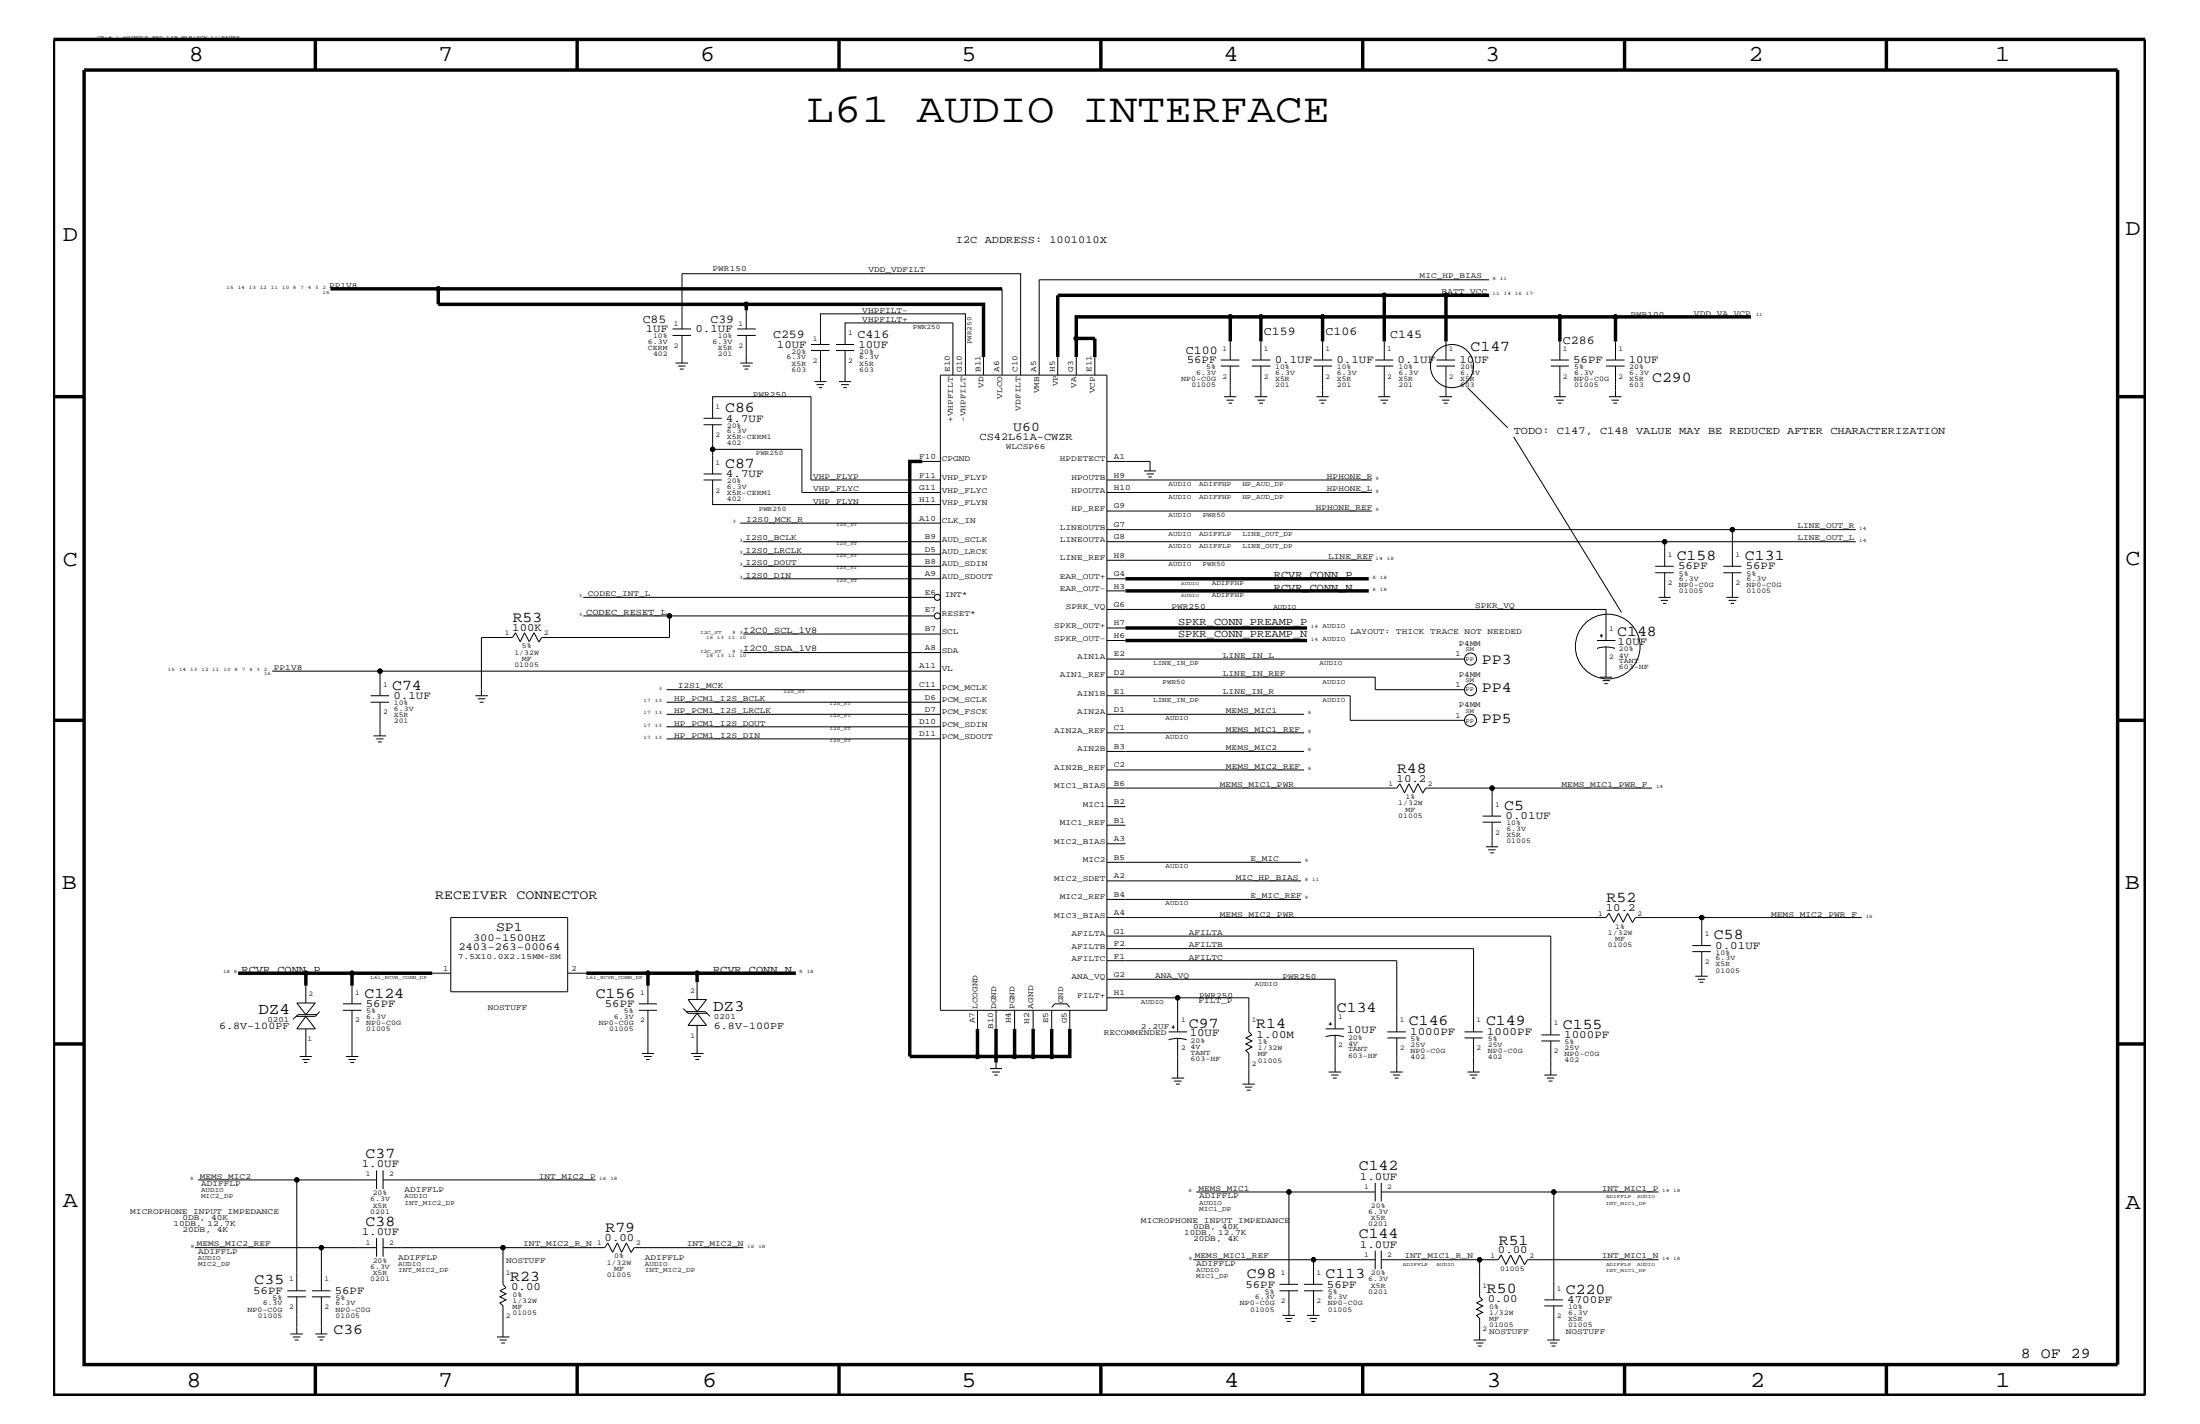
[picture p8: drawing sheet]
<svg xmlns="http://www.w3.org/2000/svg" width="432mm" height="279mm" viewBox="0 0 432 279" stroke-linecap="round" stroke-linejoin="round" font-family="sans-serif">
<g fill="none" stroke="#000" stroke-width=".2">
<path d="M196.7 56.7v16.9M292.3 54.9h-88.3v18.7M132 65.8h3.6M132 64.5h3.6M132.6 71.2h2.4M133.1 71.8h1.4M133.4 72.4h.8M133.9 64.5v-10.8h66.4v19.9M133.9 65.8v5.4M144.7 65.8h3.6M144.7 64.5h3.6M145.3 71.2h2.4"/>
<path d="M145.8 71.8h1.4M146.1 72.4h.8M146.5 60.9v3.6M146.5 65.8v5.4M159.2 68.8h3.6M159.2 67.6h3.6M159.9 74.9h2.3M160.3 75.5h1.4M160.7 76.1h.7M161 67.6v-6h28.5v12M161 68.8v6.1M164.1 68.8h3.5"/>
<path d="M164.1 67.6h3.5M164.7 74.9h2.3M165.1 75.5h1.5M165.5 76.1h.7M165.9 67.6v-4.2h21.1v10.2M165.9 68.8v6.1M184.6 73.6h32.7v124.6h-32.7zM193 70v3.6M207.6 70v3.6M211.2 70v3.6M214.9 70v3.6M239.6 71.8h3.6"/>
<path d="M239.6 70.6h3.6M240.3 77.8h2.4M240.7 78.5h1.4M241.1 79.1h.7M241.5 67v3.6M241.5 71.8v6M245.7 71.8h3.6M245.7 70.6h3.6M246.3 77.8h2.5M246.8 78.5h1.4M247.1 79.1h.8M247.5 67v3.6"/>
<path d="M247.5 71.8v6M257.8 71.8h3.7M257.8 70.6h3.7M258.4 77.8h2.4M258.9 78.5h1.5M259.2 79.1h.7M259.6 67v3.6M259.6 71.8v6M269.9 71.8h3.6M269.9 70.6h3.6M270.5 77.8h2.4M270.9 78.5h1.6"/>
<path d="M271.4 79.1h.6M271.7 67v3.6M271.7 71.8v6M281.9 71.8h3.7M281.9 70.6h3.7M282.5 77.8h2.5M283 78.5h1.5M283.4 79.1h.7M283.8 67v3.6M283.8 71.8v6M288 76.1l7.9 7.8M304.4 71.8h3.5"/>
<path d="M304.4 70.6h3.5M305 77.8h2.3M305.4 78.5h1.5M305.8 79.1h.7M306.2 67v3.6M306.2 71.8v6M315.2 71.8h3.7M315.2 70.6h3.7M315.8 77.8h2.5M316.3 78.5h1.5M316.7 79.1h.7M317.1 67v3.6"/>
<path d="M317.1 71.8v6M138.1 94.2h3.5M138.1 93h3.5M138.1 83.3h3.5M138.1 82.1h3.5M139.9 94.2v4.8h44.7M139.9 82.1v-4.3h19.3v16.4h25.4M139.9 83.3v9.7M139.9 88.2h17.5v8.4h27.2M181 90.5h3.6M217.3 94.2h51.9M217.3 90.5h8.4v1.9"/>
<path d="M217.3 96.6h51.9M224.5 92.4h2.4M225 93h1.5M225.4 93.6h.7M297.1 85.7l21.2 34.5M114.5 117.2h68.9M145.3 102.6h39.3M145.9 111.1h38.7M145.9 106.3h38.7M145.9 108.7h38.7M145.9 113.6h38.7M217.3 119.6h97.9v6.1"/>
<path d="M217.3 106.3h146.9M217.3 113.6h3.6M217.3 100.3h51.9M217.3 103.9h146.9M217.3 109.9h51.9M217.3 115.9h3.6M324.9 112.4h3.6M324.9 111.1h3.6M325.5 117.2h2.4M326 117.8h1.4M326.4 118.4h.7M326.7 106.3v4.8"/>
<path d="M326.7 112.4v4.8M338.2 112.4h3.6M338.2 111.1h3.6M338.8 117.2h2.4M339.3 117.8h1.5M339.7 118.4h.7M340 103.9v7.2M340 112.4v4.8M53.4 131.7h131.2M72.7 137.8h3.7M72.7 136.5h3.7M74.6 131.7v4.8"/>
<path d="M74.6 137.8v6.6M93.3 136.5h2.5M93.8 137.1h1.5M94.1 137.8h.8M105.7 125.9l-.9-1.8-.9 1.8-.9-1.8-.9 1.8-.9-1.8-.6 1h-6.1v11.4M114.5 120.8h68.9M130.8 137.8h53.8M130.8 135.3h53.8M131.4 120.8v4.3h-25.1l-.6 .9M145.9 128h38.7M145.9 124.4h38.7M217.3 136.5h47.7v4.8h22.4"/>
<path d="M217.3 132.9h52.6v2.4h17.5M217.3 129.3h70.1M217.3 125.7h3.6M217.3 123.2h3.6M313.4 127.2a5.8 5.8 0 0 1 3.6 0M313.4 125.7h3.7M314 132.9h2.4M314 124.7h.6M314.3 124.4v.7M314.5 133.5h1.5M314.9 134.1h.7M315.2 126.9v6"/>
<path d="M73.3 144.4h2.5M73.8 145h1.5M74.2 145.6h.7M130.8 145h53.8M130.8 142.6h53.8M130.8 140.2h53.8M217.3 154.6h56.9l.5-.8 1 1.8 .8-1.8 1 1.8 .8-1.8 .9 1.8M217.3 140.2h38.6M217.3 147.4h38.6M217.3 143.8h38.6M217.3 151.1h38.6M217.3 158.3h3.6"/>
<path d="M292.9 154.6v5.5M324.3 154.6h-44.5l-.6 1M217.3 161.9h3.6M217.3 165.6h3.6M217.3 169.2h38.1M217.3 176.5h38.1M217.3 172.8h38.1M291 161.3h3.6M291 160.1h3.6M291.7 166.1h2.3M292.1 166.7h1.4M292.5 167.3h.7"/>
<path d="M292.9 161.3v4.8M58.3 196.8h3.6l-1.9 2.3zM60 199.4l1.9 2.5h-3.6zM60 193.4v3.4M62.2 199.1h-3.7l-1 .9M62.7 198.5l-.8 .9h-3.8M67.3 198.2h3.7M67.3 197h3.7M69.1 193.4v3.6M69.1 198.2v9.1M84.8 191h3.7M88.5 180h22.9v14.6h-22.9z"/>
<path d="M111.4 191h3.7M125.4 198.2h3.5M125.4 197h3.5M127.2 193.4v3.6M127.2 198.2v8.5M134.1 197.9l.9 .9h3.8M134.7 198.5h3.7l1 .9M135 196.1h3.7l-1.9 2.4zM136.8 198.8l1.9 2.4h-3.7zM136.8 192.7v3.4M191.9 198.2v3.7M195.5 198.2v3.7"/>
<path d="M199.1 198.2v3.7M202.8 198.2v3.7M206.4 197.6l.6-.6h2.4l.6 .6M206.4 198.2v3.7M210 198.2v3.7M217.3 195.8h27.8v6.7l.6 .6-1.2 .6 1.2 .5-1.2 .6 1.2 .6-1.2 .7 .6 .6v6M217.3 180h97.9l.6-.8 .9 1.8 1-1.8 .9 1.8 .8-1.8 1 1.8M217.3 192.1h44.7v9.8M217.3 188.5h56.9v14M217.3 186.1h71.9v16.4M217.3 183.7h87.1v19.4M231.1 195.8v6.7"/>
<path d="M332.1 186.7h3.7M332.1 185.5h3.7M332.7 191.5h2.5M333.2 192.1h1.5M333.6 192.7h.7M334 180v5.5M334 186.7v4.8M365.4 180h-44.4l-.6 1M58.8 207.3h2.4M59.4 207.9h1.4M59.7 208.5h.7M60 201.9v5.4"/>
<path d="M67.9 207.3h2.5M68.4 207.9h1.5M68.7 208.5h.8M126 206.7h2.4M126.4 207.3h1.5M126.8 207.9h.7M135.6 206.7h2.5M136.1 207.3h1.5M136.5 207.9h.7M136.8 201.2v5.5M194.3 209.7h2.4M194.7 210.3h1.6"/>
<path d="M195.2 210.9h.6M195.5 208.5v1.2M229.4 204a5.8 5.8 0 0 1 3.5 0M229.4 202.5h3.6M230 211.5h2.4M230 201.5h.5M230.3 201.2v.7M230.5 212.1h1.4M230.8 212.7h.8M231.1 203.7v7.8M243.8 212.7h2.5M244.3 213.3h1.5"/>
<path d="M244.7 213.9h.7M260.2 203.4a5.8 5.8 0 0 1 3.5 0M260.2 201.9h3.6M260.8 210.3h2.4M260.8 200.9h.7M261.1 200.6v.6M261.3 210.9h1.4M261.6 211.5h.8M262 203.1v7.2M272.3 202.5h3.6M272.3 203.7h3.6M272.9 210.3h2.4"/>
<path d="M273.4 210.9h1.4M273.7 211.5h.8M274.2 203.7v6.6M287.4 202.5h3.6M287.4 203.7h3.6M288 210.3h2.4M288.5 210.9h1.5M288.9 211.5h.7M289.2 203.7v6.6M302.5 204.2h3.7M302.5 203.1h3.7M303.1 210.9h2.5"/>
<path d="M303.6 211.5h1.5M304 212.1h.7M304.4 204.2v6.7M38.9 231.5h35M58.3 231.5v21.8M73.9 229.6v3.7M75.2 229.6v3.7M75.2 231.5h41.7M234.8 233.9h35.1M253 233.9v18.1M269.9 232.1v3.6M271.1 232.1v3.6"/>
<path d="M271.1 233.9h33.9M325.5 233.9h-20.5v21.1M38.3 244.8h24.8M56.4 254.5h3.6M56.4 253.3h3.6M58.3 254.5v7.2M61.2 254.5h3.7M61.2 253.3h3.7M63.1 254.5v7.2M73.9 244.8h-10.8v8.5M73.9 242.9v3.7M75.2 242.9v3.7"/>
<path d="M75.2 244.8h23.5M145.9 244.8h-21.4l-.6 .9-1-1.8-.9 1.8-.8-1.8-1 1.8-.9-1.8-.6 .9h-20v7.2l.6 .7-1.2 .6 1.2 .6-1.2 .6 1.2 .5-1.2 .6 .6 .6v6.1M234.2 247.2h23.6M251.1 253.3h3.7M251.1 252h3.7M251.7 258.1h2.5M252.2 258.7h1.5M252.6 259.3h.7M253 253.3v4.8M255.9 253.3h3.7M255.9 252h3.7M256.5 258.1h2.5"/>
<path d="M257 258.7h1.5M257.4 259.3h.7M257.8 253.3v4.8M269.9 247.2h-12.1v4.8M269.9 245.4v3.6M271.1 245.4v3.6M271.1 247.2h19.3M299.2 248.1l-.9-1.9-.9 1.9-.9-1.9-.9 1.9-1-1.9-.6 1h-3.6v7.3l.6 .5-1.2 .6 1.2 .6-1.2 .7 1.2 .6-1.2 .6 .6 .6v4.2M303.1 256.2h3.6M303.1 255h3.6M305 256.2v6.7M325.5 247.2h-25.7l-.6 1"/>
<path d="M57 261.7h2.4M57.5 262.3h1.4M57.8 262.9h.8M61.9 261.7h2.4M62.3 262.3h1.5M62.7 262.9h.7M97.5 262.3h2.5M98 262.9h1.5M98.4 263.5h.7M289.2 262.9h2.5M289.7 263.5h1.5M290.1 264.1h.7"/>
<path d="M303.7 262.9h2.5M304.2 263.5h1.4M304.5 264.1h.8"/>
<circle cx="86" cy="56.7" r=".42"/>
<circle cx="146.5" cy="59.7" r=".42"/>
<circle cx="271.7" cy="57.9" r=".42"/>
<circle cx="283.8" cy="57.9" r=".42"/>
<circle cx="211.2" cy="66.4" r=".42"/>
<circle cx="241.5" cy="62.2" r=".42"/>
<circle cx="247.5" cy="62.2" r=".42"/>
<circle cx="259.6" cy="62.2" r=".42"/>
<circle cx="285" cy="71.8" r="4.2"/>
<circle cx="306.2" cy="62.2" r=".42"/>
<circle cx="317.1" cy="62.2" r=".42"/>
<circle cx="139.9" cy="88.2" r=".42"/>
<circle cx="184" cy="117.2" r=".59"/>
<circle cx="326.7" cy="106.3" r=".42"/>
<circle cx="340" cy="103.9" r=".42"/>
<circle cx="74.6" cy="131.7" r=".42"/>
<circle cx="131.4" cy="120.8" r=".42"/>
<circle cx="184" cy="120.8" r=".59"/>
<circle cx="288.6" cy="135.3" r="1.19"/>
<circle cx="288.6" cy="129.3" r="1.19"/>
<circle cx="315.6" cy="126.9" r="6.4"/>
<circle cx="288.6" cy="141.3" r="1.19"/>
<circle cx="292.9" cy="154.6" r=".42"/>
<circle cx="60" cy="191" r=".42"/>
<circle cx="69.1" cy="191" r=".42"/>
<circle cx="127.2" cy="191" r=".42"/>
<circle cx="136.8" cy="191" r=".42"/>
<circle cx="231.1" cy="195.8" r=".42"/>
<circle cx="334" cy="180" r=".42"/>
<circle cx="191.9" cy="207.3" r=".42"/>
<circle cx="195.5" cy="207.3" r=".42"/>
<circle cx="199.1" cy="207.3" r=".42"/>
<circle cx="202.8" cy="207.3" r=".42"/>
<circle cx="206.4" cy="207.3" r=".42"/>
<circle cx="58.3" cy="231.5" r=".42"/>
<circle cx="253" cy="233.9" r=".42"/>
<circle cx="305" cy="233.9" r=".42"/>
<circle cx="63.1" cy="244.8" r=".42"/>
<circle cx="98.7" cy="244.8" r=".42"/>
<circle cx="257.8" cy="247.2" r=".42"/>
<circle cx="290.4" cy="247.2" r=".42"/>
</g>
<g fill="none" stroke="#000" stroke-width=".68" stroke-linecap="butt">
<path d="M10.5 7.7h410.5v266.1h-410.5zM16.5 13.7h399.1v254h-399.1zM61.9 7.7v6M113.3 7.7v6M164.7 7.7v6M216.1 7.7v6M267.5 7.7v6M318.9 7.7v6M370.2 7.7v6M64.9 56.7h131.8M86 56.7v3h60.5M271.7 57.9h-64.1v12.1"/>
<path d="M283.8 57.9h-12.1v9.1M292.3 57.9h-8.5v9.1M10.5 77.8h6M146.5 60.9v-1.2h46.5v10.3M211.2 70v-3.6h3.7v3.6M241.5 62.2h-30.3v4.2M247.5 62.2h-6v4.8M247.5 62.2v4.8M247.5 62.2h12.1M306.2 62.2h-46.6v4.8M317.1 62.2h-10.9v4.8M343.7 62.2h-26.6v4.8"/>
<path d="M415.6 77.8h5.4M181 90.5h-2.4v116.8h13.3M220.9 113.6h47.7M220.9 115.9h47.7M220.9 125.7h35.6M220.9 123.2h35.6M10.5 141.3h6M415.6 141.3h5.4M46.7 191h13.3v2.4M60 191h9.1M84.8 191h-15.7v2.4M115.1 191h12.1"/>
<path d="M136.8 191h-9.6v2.4M156.2 191h-19.4v1.7M10.5 204.8h6M191.9 201.9v5.4h3.6v-5.4M199.1 201.9v5.4h3.7v-5.4M199.1 207.3h-3.6v1.2M206.4 201.9v5.4h-3.6M210 201.9v5.4h-3.6M415.6 204.8h5.4M61.9 267.7v6.1M113.3 267.7v6.1M164.7 267.7v6.1"/>
<path d="M216.1 268v5.8M267.5 267.7v6.1M318.9 267.7v6.1M370.2 267.7v6.1"/>
</g>
<g fill="#000">
<circle cx="86" cy="56.7" r=".42"/>
<circle cx="146.5" cy="59.7" r=".42"/>
<circle cx="271.7" cy="57.9" r=".42"/>
<circle cx="283.8" cy="57.9" r=".42"/>
<circle cx="211.2" cy="66.4" r=".42"/>
<circle cx="241.5" cy="62.2" r=".42"/>
<circle cx="247.5" cy="62.2" r=".42"/>
<circle cx="259.6" cy="62.2" r=".42"/>
<circle cx="306.2" cy="62.2" r=".42"/>
<circle cx="317.1" cy="62.2" r=".42"/>
<circle cx="139.9" cy="88.2" r=".42"/>
<circle cx="326.7" cy="106.3" r=".42"/>
<circle cx="340" cy="103.9" r=".42"/>
<circle cx="74.6" cy="131.7" r=".42"/>
<circle cx="131.4" cy="120.8" r=".42"/>
<circle cx="292.9" cy="154.6" r=".42"/>
<circle cx="60" cy="191" r=".42"/>
<circle cx="69.1" cy="191" r=".42"/>
<circle cx="127.2" cy="191" r=".42"/>
<circle cx="136.8" cy="191" r=".42"/>
<circle cx="231.1" cy="195.8" r=".42"/>
<circle cx="334" cy="180" r=".42"/>
<circle cx="191.9" cy="207.3" r=".42"/>
<circle cx="195.5" cy="207.3" r=".42"/>
<circle cx="199.1" cy="207.3" r=".42"/>
<circle cx="202.8" cy="207.3" r=".42"/>
<circle cx="206.4" cy="207.3" r=".42"/>
<circle cx="58.3" cy="231.5" r=".42"/>
<circle cx="253" cy="233.9" r=".42"/>
<circle cx="305" cy="233.9" r=".42"/>
<circle cx="63.1" cy="244.8" r=".42"/>
<circle cx="98.7" cy="244.8" r=".42"/>
<circle cx="257.8" cy="247.2" r=".42"/>
<circle cx="290.4" cy="247.2" r=".42"/>
</g>
<text font-size="8.1" x="158.3" y="24">L61 AUDIO INTERFACE</text>
<g font-size="4.5">
<text x="37.1" y="12.1">8</text>
<text x="86" y="12.1">7</text>
<text x="137.4" y="12.1">6</text>
<text x="188.7" y="12.1">5</text>
<text x="240.1" y="12.1">4</text>
<text x="291.5" y="12.1">3</text>
<text x="343.2" y="12.1">2</text>
<text x="391.6" y="12.1">1</text>
<text x="12.4" y="47.3">D</text>
<text x="417.2" y="46.2">D</text>
<text x="12.4" y="111">C</text>
<text x="417.2" y="110.8">C</text>
<text x="12.1" y="174.5">B</text>
<text x="417.1" y="174.4">B</text>
<text x="12.4" y="236.8">A</text>
<text x="417.2" y="237.2">A</text>
<text x="36.6" y="272.1">8</text>
<text x="86" y="272.1">7</text>
<text x="137.8" y="272.1">6</text>
<text x="188.7" y="272.1">5</text>
<text x="240.3" y="272.1">4</text>
<text x="291.8" y="272.1">3</text>
<text x="343.5" y="272.1">2</text>
<text x="391.7" y="272.1">1</text>
</g>
<g font-size="3.1">
<text x="50.7" y="198.9">DZ4</text>
<text x="140" y="198.3">DZ3</text>
</g>
<g font-size="3">
<text x="288.6" y="68.8">C147</text>
<text x="324.3" y="74.9">C290</text>
<text x="142.3" y="80.9">C86</text>
<text x="142.3" y="91.8">C87</text>
<text x="329.1" y="109.9">C158</text>
<text x="342.5" y="109.9">C131</text>
<text x="100.6" y="122">R53</text>
<text x="317.4" y="124.8">C148</text>
<text x="290.9" y="130.3">PP3</text>
<text x="77" y="135.3">C74</text>
<text x="290.9" y="135.8">PP4</text>
<text x="290.9" y="141.8">PP5</text>
<text x="274.2" y="151.7">R48</text>
<text x="295.2" y="158.9">C5</text>
<text x="315.3" y="177.1">R52</text>
<text x="336.4" y="184.3">C58</text>
<text x="71.5" y="195.8">C124</text>
<text x="116.9" y="195.8">C156</text>
<text x="233.3" y="201.6">C97</text>
<text x="246.5" y="201.7">R14</text>
<text x="262.4" y="198.6">C134</text>
<text x="276.5" y="201.2">C146</text>
<text x="291.7" y="201.2">C149</text>
<text x="306.7" y="201.9">C155</text>
<text x="71.8" y="227.3">C37</text>
<text x="266.7" y="229.6">C142</text>
<text x="71.8" y="240.6">C38</text>
<text x="118.8" y="241.8">R79</text>
<text x="266.7" y="242.9">C144</text>
<text x="294.2" y="244.2">R51</text>
<text x="50" y="252">C35</text>
<text x="100.2" y="251.3">R23</text>
<text x="244.7" y="250.8">C98</text>
<text x="260.2" y="250.8">C113</text>
<text x="291.8" y="253.7">R50</text>
<text x="307.3" y="253.9">C220</text>
<text x="65.4" y="261.7">C36</text>
<text x="396.6" y="266.5">8 OF 29</text>
</g>
<g font-size="2.6">
<text x="198.9" y="84.5">U60</text>
<text x="85.4" y="176.5">RECEIVER CONNECTOR</text>
<text x="97.4" y="182.7">SP1</text>
</g>
<g font-size="2.4">
<text x="126.2" y="63.4">C85</text>
<text x="139.4" y="63.4">C39</text>
<text x="248.1" y="65.8">C159</text>
<text x="260.2" y="65.8">C106</text>
<text x="151.7" y="66.4">C259</text>
<text x="168.3" y="66.4">C416</text>
<text x="232.7" y="69.4">C100</text>
<text x="272.9" y="66.4">C145</text>
<text x="306.7" y="67.6">C286</text>
</g>
<g font-size="2.2">
<text x="126.7" y="65.1">1UF</text>
<text x="136.5" y="65.1">0.1UF</text>
<text x="152.5" y="68.2">10UF</text>
<text x="168.5" y="68.2">10UF</text>
<text x="232.9" y="71.2">56PF</text>
<text x="250.2" y="71.2">0.1UF</text>
<text x="262.3" y="71.2">0.1UF</text>
<text x="274.3" y="71.2">0.1UF</text>
<text x="286.4" y="71.2">10UF</text>
<text x="308.8" y="71.2">56PF</text>
<text x="319.7" y="71.2">10UF</text>
<text x="142.5" y="82.7">4.7UF</text>
<text x="142.5" y="93.6">4.7UF</text>
<text x="329.4" y="111.7">56PF</text>
<text x="342.6" y="111.7">56PF</text>
<text x="100.5" y="123.7">100K</text>
<text x="317.5" y="126.5">10UF</text>
<text x="77.2" y="137.1">0.1UF</text>
<text x="274.1" y="153.4">10.2</text>
<text x="295.5" y="160.7">0.01UF</text>
<text x="315.2" y="178.8">10.2</text>
<text x="336.6" y="186.1">0.01UF</text>
<text x="71.8" y="197.6">56PF</text>
<text x="118.7" y="197.6">56PF</text>
<text x="233.5" y="203.3">10UF</text>
<text x="246.6" y="203.6">1.00M</text>
<text x="264.3" y="202.7">10UF</text>
<text x="276.8" y="203.1">1000PF</text>
<text x="291.8" y="203.1">1000PF</text>
<text x="307" y="203.7">1000PF</text>
<text x="71" y="229.1">1.0UF</text>
<text x="266.9" y="231.5">1.0UF</text>
<text x="71" y="242.3">1.0UF</text>
<text x="118.7" y="243.4">0.00</text>
<text x="266.9" y="244.8">1.0UF</text>
<text x="294" y="245.9">0.00</text>
<text x="49.7" y="253.9">56PF</text>
<text x="65.7" y="253.9">56PF</text>
<text x="100.3" y="253.1">0.00</text>
<text x="244.4" y="252.7">56PF</text>
<text x="260.4" y="252.7">56PF</text>
<text x="292" y="255.6">0.00</text>
<text x="307.6" y="255.6">4700PF</text>
</g>
<g font-size="2.1">
<text x="187.6" y="47.6">I2C ADDRESS: 1001010X</text>
<text x="192.3" y="86.3">CS42L61A-CWZR</text>
<text x="297.1" y="85.1">TODO: C147, C148 VALUE MAY BE REDUCED AFTER CHARACTERIZATION</text>
<text x="250" y="113.5">RCVR_CONN_P</text>
<text x="250" y="115.9">RCVR_CONN_N</text>
<text x="231.2" y="122.5">SPKR_CONN_PREAMP_P</text>
<text x="231.2" y="125">SPKR_CONN_PREAMP_N</text>
<text x="92.8" y="184.7">300-1500HZ</text>
<text x="47.4" y="190.9">RCVR_CONN_P</text>
<text x="90" y="186.5">2403-263-00064</text>
<text x="140" y="190.9">RCVR_CONN_N</text>
</g>
<g font-size="2">
<text x="43" y="202">6.8V-100PF</text>
<text x="140.1" y="202">6.8V-100PF</text>
</g>
<g font-size="1.8">
<text x="115.1" y="120.6">CODEC_RESET_L</text>
<text x="145.9" y="124.2">I2C0_SCL_1V8</text>
<text x="145.9" y="127.8">I2C0_SDA_1V8</text>
</g>
<g font-size="1.6">
<text x="139.9" y="53.1">PWR150</text>
<text x="170.4" y="53.5">VDD_VDFILT</text>
<text x="64.6" y="56.5">PP1V8</text>
<text x="278.6" y="54.5">MIC_HP_BIAS</text>
<text x="283" y="57.7">BATT_VCC</text>
<text x="169.2" y="63.1">VHPFILT+</text>
<text x="169.2" y="61.3">VHPFILT-</text>
<text x="320" y="62.2">PWR100</text>
<text x="332.5" y="61.9">VDD_VA_VCP</text>
<text x="147.7" y="77.8">PWR250</text>
<text x="186.4" y="73" transform="rotate(-90 186.4 73)">E10</text>
<text x="188.8" y="73" transform="rotate(-90 188.8 73)">G10</text>
<text x="192.4" y="73" transform="rotate(-90 192.4 73)">B11</text>
<text x="193" y="76.1" transform="rotate(-90 193 76.1)">VD</text>
<text x="196.1" y="73" transform="rotate(-90 196.1 73)">A6</text>
<text x="199.7" y="73" transform="rotate(-90 199.7 73)">C10</text>
<text x="203.4" y="73" transform="rotate(-90 203.4 73)">A5</text>
<text x="204" y="77.2" transform="rotate(-90 204 77.2)">VMB</text>
<text x="207" y="73" transform="rotate(-90 207 73)">H5</text>
<text x="207.6" y="75.8" transform="rotate(-90 207.6 75.8)">VP</text>
<text x="210.7" y="73" transform="rotate(-90 210.7 73)">G3</text>
<text x="211.2" y="76.1" transform="rotate(-90 211.2 76.1)">VA</text>
<text x="214.2" y="73" transform="rotate(-90 214.2 73)">E11</text>
<text x="214.9" y="77.2" transform="rotate(-90 214.9 77.2)">VCP</text>
<text x="187" y="82.8" transform="rotate(-90 187 82.8)">+VHPFILT</text>
<text x="189.5" y="82.8" transform="rotate(-90 189.5 82.8)">-VHPFILT</text>
<text x="196.7" y="78.3" transform="rotate(-90 196.7 78.3)">VLCO</text>
<text x="200.3" y="80.5" transform="rotate(-90 200.3 80.5)">VDFILT</text>
<text x="197.4" y="88.2">WLCSP66</text>
<text x="159.6" y="93.9">VHP_FLYP</text>
<text x="180.4" y="90.1">F10</text>
<text x="180.4" y="93.8">F11</text>
<text x="184.8" y="94.2">VHP_FLYP</text>
<text x="184.8" y="90.5">CPGND</text>
<text x="208" y="90.5">HPDETECT</text>
<text x="210.3" y="94.2">HPOUTB</text>
<text x="218.6" y="90.1">A1</text>
<text x="218.6" y="93.8">H9</text>
<text x="260.4" y="93.9">HPHONE_R</text>
<text x="159.6" y="96.4">VHP_FLYC</text>
<text x="159.6" y="98.8">VHP_FLYN</text>
<text x="180.4" y="96.1">G11</text>
<text x="180.4" y="98.6">H11</text>
<text x="184.8" y="99">VHP_FLYN</text>
<text x="184.8" y="96.6">VHP_FLYC</text>
<text x="210.3" y="96.6">HPOUTA</text>
<text x="210.3" y="100.3">HP_REF</text>
<text x="218.6" y="99.8">G9</text>
<text x="218.6" y="96.1">H10</text>
<text x="258.2" y="100">HPHONE_REF</text>
<text x="260.4" y="96.4">HPHONE_L</text>
<text x="146.3" y="106">I2S0_BCLK</text>
<text x="146.5" y="102.4">I2S0_MCK_R</text>
<text x="180.4" y="102.2">A10</text>
<text x="181.5" y="105.8">B9</text>
<text x="184.8" y="106.3">AUD_SCLK</text>
<text x="184.8" y="102.6">CLK_IN</text>
<text x="208" y="103.9">LINEOUTB</text>
<text x="208" y="106.3">LINEOUTA</text>
<text x="218.6" y="105.8">G8</text>
<text x="218.6" y="103.4">G7</text>
<text x="352.8" y="103.7">LINE_OUT_R</text>
<text x="352.8" y="106">LINE_OUT_L</text>
<text x="146.3" y="108.5">I2S0_LRCLK</text>
<text x="146.3" y="110.9">I2S0_DOUT</text>
<text x="146.3" y="113.3">I2S0_DIN</text>
<text x="181.5" y="108.2">D5</text>
<text x="181.5" y="110.7">B8</text>
<text x="181.5" y="113.1">A9</text>
<text x="184.8" y="113.6">AUD_SDOUT</text>
<text x="184.8" y="108.7">AUD_LRCK</text>
<text x="184.8" y="111.1">AUD_SDIN</text>
<text x="208" y="109.9">LINE_REF</text>
<text x="208" y="113.6">EAR_OUT+</text>
<text x="218.6" y="113.1">G4</text>
<text x="218.6" y="109.4">H8</text>
<text x="260.7" y="109.7">LINE_REF</text>
<text x="115.4" y="117">CODEC_INT_L</text>
<text x="181.5" y="116.7">E6</text>
<text x="185.4" y="117.2">INT*</text>
<text x="208" y="115.9">EAR_OUT-</text>
<text x="209.2" y="119.6">SPRK_VQ</text>
<text x="218.6" y="115.5">H3</text>
<text x="218.6" y="119.2">G6</text>
<text x="230" y="119.6">PWR250</text>
<text x="289.6" y="119.3">SPKR_VQ</text>
<text x="181.5" y="120.2">E7</text>
<text x="181.5" y="123.8">B7</text>
<text x="184.8" y="124.4">SCL</text>
<text x="184.8" y="120.8">RESET*</text>
<text x="206.9" y="123.2">SPKR_OUT+</text>
<text x="206.9" y="125.7">SPKR_OUT-</text>
<text x="218.6" y="125.2">H6</text>
<text x="218.6" y="122.7">H7</text>
<text x="265" y="124.4">LAYOUT: THICK TRACE NOT NEEDED</text>
<text x="53.8" y="131.4">PP1V8</text>
<text x="180.4" y="131.1">A11</text>
<text x="181.5" y="127.5">A8</text>
<text x="184.8" y="128">SDA</text>
<text x="184.8" y="131.7">VL</text>
<text x="211.4" y="129.3">AIN1A</text>
<text x="218.6" y="128.8">E2</text>
<text x="240" y="129.1">LINE_IN_L</text>
<text x="285.7" y="128.8">1</text>
<text x="286.3" y="126.8">P4MM</text>
<text x="132.3" y="137.5">HP_PCM1_I2S_BCLK</text>
<text x="133" y="135.1">I2S1_MCK</text>
<text x="180.4" y="134.8">C11</text>
<text x="181.5" y="137.3">D6</text>
<text x="184.8" y="135.3">PCM_MCLK</text>
<text x="184.8" y="137.8">PCM_SCLK</text>
<text x="208" y="132.9">AIN1_REF</text>
<text x="211.4" y="136.5">AIN1B</text>
<text x="218.6" y="132.4">D2</text>
<text x="218.6" y="136.1">E1</text>
<text x="240" y="136.3">LINE_IN_R</text>
<text x="240" y="132.7">LINE_IN_REF</text>
<text x="285.7" y="134.8">1</text>
<text x="286.3" y="132.8">P4MM</text>
<text x="132.3" y="142.4">HP_PCM1_I2S_DOUT</text>
<text x="132.3" y="139.9">HP_PCM1_I2S_LRCLK</text>
<text x="180.4" y="142.1">D10</text>
<text x="181.5" y="139.6">D7</text>
<text x="184.8" y="142.6">PCM_SDIN</text>
<text x="184.8" y="140.2">PCM_FSCK</text>
<text x="206.9" y="143.8">AIN2A_REF</text>
<text x="211.4" y="140.2">AIN2A</text>
<text x="218.6" y="139.6">D1</text>
<text x="218.6" y="143.3">C1</text>
<text x="240.6" y="143.5">MEMS_MIC1_REF</text>
<text x="240.6" y="139.9">MEMS_MIC1</text>
<text x="285.7" y="140.9">1</text>
<text x="286.3" y="138.8">P4MM</text>
<text x="132.3" y="144.7">HP_PCM1_I2S_DIN</text>
<text x="180.4" y="144.5">D11</text>
<text x="184.8" y="145">PCM_SDOUT</text>
<text x="211.4" y="147.4">AIN2B</text>
<text x="218.6" y="146.9">B3</text>
<text x="240.6" y="147.2">MEMS_MIC2</text>
<text x="206.9" y="151.1">AIN2B_REF</text>
<text x="206.9" y="154.6">MIC1_BIAS</text>
<text x="218.6" y="150.6">C2</text>
<text x="218.6" y="154.2">B6</text>
<text x="239.4" y="154.5">MEMS_MIC1_PWR</text>
<text x="240.6" y="150.8">MEMS_MIC2_REF</text>
<text x="306.5" y="154.5">MEMS_MIC1_PWR_F</text>
<text x="208" y="161.9">MIC1_REF</text>
<text x="212.5" y="158.3">MIC1</text>
<text x="218.6" y="157.8">B2</text>
<text x="218.6" y="161.4">B1</text>
<text x="206.9" y="165.6">MIC2_BIAS</text>
<text x="218.6" y="165">A3</text>
<text x="206.9" y="172.8">MIC2_SDET</text>
<text x="212.5" y="169.2">MIC2</text>
<text x="218.6" y="168.7">B5</text>
<text x="218.6" y="172.3">A2</text>
<text x="242.6" y="172.7">MIC_HP_BIAS</text>
<text x="245.4" y="168.9">E_MIC</text>
<text x="208" y="176.5">MIC2_REF</text>
<text x="218.6" y="176">B4</text>
<text x="218.6" y="179.6">A4</text>
<text x="239.4" y="179.9">MEMS_MIC2_PWR</text>
<text x="245.4" y="176.2">E_MIC_REF</text>
<text x="347.6" y="179.9">MEMS_MIC2_PWR_F</text>
<text x="206.9" y="180">MIC3_BIAS</text>
<text x="210.3" y="183.7">AFILTA</text>
<text x="218.6" y="183.2">G1</text>
<text x="218.6" y="185.6">F2</text>
<text x="233.3" y="185.9">AFILTB</text>
<text x="233.3" y="183.4">AFILTA</text>
<text x="87" y="190.4">1</text>
<text x="89.9" y="188.1">7.5X10.0X2.15MM-SM</text>
<text x="112.2" y="190.4">2</text>
<text x="210.3" y="188.5">AFILTC</text>
<text x="210.3" y="186.1">AFILTB</text>
<text x="218.6" y="188.1">F1</text>
<text x="218.6" y="191.7">G2</text>
<text x="226.7" y="191.9">ANA_VQ</text>
<text x="233.3" y="188.3">AFILTC</text>
<text x="191.9" y="198" transform="rotate(-90 191.9 198)">LCOGND</text>
<text x="195.5" y="198" transform="rotate(-90 195.5 198)">DGND</text>
<text x="199.1" y="198" transform="rotate(-90 199.1 198)">PGND</text>
<text x="202.8" y="197.9" transform="rotate(-90 202.8 197.9)">AGND</text>
<text x="208.7" y="196.8" transform="rotate(-90 208.7 196.8)">GND</text>
<text x="210.3" y="192.1">ANA_VQ</text>
<text x="211.4" y="195.8">FILT+</text>
<text x="218.6" y="195.3">H1</text>
<text x="235.2" y="196.8">FILT_P</text>
<text x="235.4" y="195.8">PWR250</text>
<text x="251.7" y="192.1">PWR250</text>
<text x="52.5" y="200.5">0201</text>
<text x="95.8" y="198.2">NOSTUFF</text>
<text x="140.1" y="199.9">0201</text>
<text x="191.3" y="200.8" transform="rotate(-90 191.3 200.8)">A7</text>
<text x="194.9" y="201.9" transform="rotate(-90 194.9 201.9)">B10</text>
<text x="198.4" y="200.8" transform="rotate(-90 198.4 200.8)">H4</text>
<text x="202" y="200.9" transform="rotate(-90 202 200.9)">H2</text>
<text x="205.7" y="200.8" transform="rotate(-90 205.7 200.8)">E5</text>
<text x="209.4" y="200.8" transform="rotate(-90 209.4 200.8)">G5</text>
<text x="216.7" y="203.1">RECOMMENDED</text>
<text x="223.9" y="201.9">2.2UF</text>
<text x="39.2" y="231.3">MEMS_MIC2</text>
<text x="39.5" y="232.7">ADIFFLP</text>
<text x="79.4" y="233.9">ADIFFLP</text>
<text x="105.7" y="231.3">INT_MIC2_P</text>
<text x="235.2" y="233.6">MEMS_MIC1</text>
<text x="314.4" y="233.6">INT_MIC1_P</text>
<text x="25.6" y="238.1">MICROPHONE INPUT IMPEDANCE</text>
<text x="35.8" y="239.3">0DB, 40K</text>
<text x="223.9" y="240">MICROPHONE INPUT IMPEDANCE</text>
<text x="235.4" y="235.1">ADIFFLP</text>
<text x="34" y="240.6">10DB, 12.7K</text>
<text x="35.8" y="241.8">20DB, 4K</text>
<text x="38.6" y="244.5">MEMS_MIC2_REF</text>
<text x="38.9" y="246">ADIFFLP</text>
<text x="102.7" y="244.5">INT_MIC2_R_N</text>
<text x="134.8" y="244.5">INT_MIC2_N</text>
<text x="232.4" y="242.3">10DB, 12.7K</text>
<text x="234.2" y="241.2">0DB, 40K</text>
<text x="234.2" y="243.5">20DB, 4K</text>
<text x="78.1" y="247.2">ADIFFLP</text>
<text x="99.3" y="247.8">NOSTUFF</text>
<text x="126.6" y="247.2">ADIFFLP</text>
<text x="234.5" y="246.9">MEMS_MIC1_REF</text>
<text x="234.8" y="248.4">ADIFFLP</text>
<text x="275.7" y="246.9">INT_MIC1_R_N</text>
<text x="314.4" y="246.9">INT_MIC1_N</text>
<text x="292.3" y="261.7">NOSTUFF</text>
<text x="307.3" y="261.7">NOSTUFF</text>
</g>
<g font-size="1.4">
<text x="132.2" y="64">1</text>
<text x="144.9" y="64">1</text>
<text x="166.5" y="65.8">1</text>
<text x="179.2" y="64.5">PWR250</text>
<text x="127.2" y="67.5">6.3V</text>
<text x="127.2" y="68.7">CERM</text>
<text x="128.2" y="66.4">10%</text>
<text x="128.2" y="69.9">402</text>
<text x="132.2" y="68.2">2</text>
<text x="139.9" y="67.5">6.3V</text>
<text x="140.9" y="66.4">10%</text>
<text x="140.9" y="68.7">X5R</text>
<text x="140.9" y="69.9">201</text>
<text x="144.9" y="68.2">2</text>
<text x="154.3" y="70.5">6.3V</text>
<text x="155.4" y="69.4">20%</text>
<text x="155.4" y="71.7">X5R</text>
<text x="159.5" y="67">1</text>
<text x="159.5" y="71.2">2</text>
<text x="166.5" y="71.2">2</text>
<text x="168.7" y="69.4">20%</text>
<text x="168.7" y="71.7">X5R</text>
<text x="168.7" y="70.5">6.3V</text>
<text x="190.7" y="67.6" transform="rotate(-90 190.7 67.6)">PWR250</text>
<text x="239.9" y="68.8">1</text>
<text x="248.1" y="68.8">1</text>
<text x="260.2" y="68.8">1</text>
<text x="272.3" y="68.8">1</text>
<text x="284.4" y="68.8">1</text>
<text x="306.7" y="68.8">1</text>
<text x="317.7" y="68.8">1</text>
<text x="155.4" y="72.9">603</text>
<text x="168.7" y="72.9">603</text>
<text x="231.8" y="74.7">NP0-C0G</text>
<text x="233.8" y="76">01005</text>
<text x="234.8" y="73.5">6.3V</text>
<text x="236.7" y="72.4">5%</text>
<text x="239.9" y="74.3">2</text>
<text x="248.1" y="74.3">2</text>
<text x="250.3" y="73.5">6.3V</text>
<text x="250.3" y="74.7">X5R</text>
<text x="250.3" y="76">201</text>
<text x="250.3" y="72.4">10%</text>
<text x="260.2" y="74.3">2</text>
<text x="262.4" y="73.5">6.3V</text>
<text x="262.4" y="76">201</text>
<text x="262.4" y="72.4">10%</text>
<text x="262.4" y="74.7">X5R</text>
<text x="272.3" y="74.3">2</text>
<text x="274.5" y="74.7">X5R</text>
<text x="274.5" y="72.4">10%</text>
<text x="274.5" y="76">201</text>
<text x="274.5" y="73.5">6.3V</text>
<text x="284.4" y="74.3">2</text>
<text x="286.6" y="73.5">6.3V</text>
<text x="286.6" y="76">603</text>
<text x="286.6" y="74.7">X5R</text>
<text x="286.6" y="72.4">20%</text>
<text x="306.7" y="74.3">2</text>
<text x="308.9" y="72.4">5%</text>
<text x="308.9" y="73.5">6.3V</text>
<text x="308.9" y="74.7">NP0-C0G</text>
<text x="308.9" y="76">01005</text>
<text x="317.7" y="74.3">2</text>
<text x="319.8" y="73.5">6.3V</text>
<text x="319.8" y="76">603</text>
<text x="319.8" y="74.7">X5R</text>
<text x="319.8" y="72.4">20%</text>
<text x="140.5" y="80.3">1</text>
<text x="142.7" y="83.9">20%</text>
<text x="140.5" y="85.7">2</text>
<text x="142.7" y="86.2">X5R-CERM1</text>
<text x="142.7" y="87.4">402</text>
<text x="142.7" y="85">6.3V</text>
<text x="148.3" y="89.4">PWR250</text>
<text x="140.5" y="91.2">1</text>
<text x="142.7" y="94.8">20%</text>
<text x="142.7" y="95.9">6.3V</text>
<text x="229.4" y="95.4">AUDIO</text>
<text x="235.4" y="95.4">ADIFFHP</text>
<text x="243.8" y="95.4">HP_AUD_DP</text>
<text x="140.5" y="96.6">2</text>
<text x="142.7" y="97.1">X5R-CERM1</text>
<text x="142.7" y="98.3">402</text>
<text x="148.9" y="100.3">PWR250</text>
<text x="229.4" y="97.8">AUDIO</text>
<text x="229.4" y="101.5">AUDIO</text>
<text x="235.4" y="97.8">ADIFFHP</text>
<text x="236.1" y="101.5">PWR50</text>
<text x="243.8" y="97.8">HP_AUD_DP</text>
<text x="229.4" y="105.1">AUDIO</text>
<text x="229.4" y="107.5">AUDIO</text>
<text x="235.4" y="105.1">ADIFFLP</text>
<text x="235.4" y="107.5">ADIFFLP</text>
<text x="243.8" y="105.1">LINE_OUT_DP</text>
<text x="243.8" y="107.5">LINE_OUT_DP</text>
<text x="229.4" y="111.1">AUDIO</text>
<text x="236.1" y="111.1">PWR50</text>
<text x="327.3" y="109.3">1</text>
<text x="329.5" y="113">5%</text>
<text x="340.6" y="109.3">1</text>
<text x="342.8" y="113">5%</text>
<text x="237.8" y="117.2">ADIFFHP</text>
<text x="237.8" y="114.8">ADIFFHP</text>
<text x="249.9" y="119.6">AUDIO</text>
<text x="327.3" y="114.8">2</text>
<text x="329.5" y="114.1">6.3V</text>
<text x="329.5" y="116.4">01005</text>
<text x="329.5" y="115.3">NP0-C0G</text>
<text x="340.6" y="114.8">2</text>
<text x="342.8" y="114.1">6.3V</text>
<text x="342.8" y="116.4">01005</text>
<text x="342.8" y="115.3">NP0-C0G</text>
<text x="99.1" y="124.7">1</text>
<text x="106.8" y="124.7">2</text>
<text x="259.6" y="125.7">AUDIO</text>
<text x="259.6" y="123.2">AUDIO</text>
<text x="315.8" y="123.8">1</text>
<text x="101" y="130.8">01005</text>
<text x="101" y="128.5">1/32W</text>
<text x="102.4" y="127.2">5%</text>
<text x="102.4" y="129.7">MF</text>
<text x="226.3" y="130.5">LINE_IN_DP</text>
<text x="259" y="130.5">AUDIO</text>
<text x="315.8" y="129.3">2</text>
<text x="317.8" y="127.8">20%</text>
<text x="317.8" y="129.1">4V</text>
<text x="317.8" y="130.2">TANT</text>
<text x="317.8" y="131.3">603-HF</text>
<text x="75.2" y="134.7">1</text>
<text x="226.3" y="137.8">LINE_IN_DP</text>
<text x="228.2" y="134.1">PWR50</text>
<text x="259.6" y="134.1">AUDIO</text>
<text x="259.6" y="137.8">AUDIO</text>
<text x="75.2" y="140.2">2</text>
<text x="77.3" y="139.5">6.3V</text>
<text x="77.3" y="141.8">201</text>
<text x="77.3" y="140.7">X5R</text>
<text x="77.3" y="138.4">10%</text>
<text x="228.8" y="141.3">AUDIO</text>
<text x="228.8" y="145">AUDIO</text>
<text x="272.5" y="154.3">1</text>
<text x="280.2" y="154.3">2</text>
<text x="274.4" y="160.5">01005</text>
<text x="274.4" y="158">1/32W</text>
<text x="275.9" y="156.8">1%</text>
<text x="275.9" y="159.3">MF</text>
<text x="293.5" y="158.3">1</text>
<text x="295.7" y="161.9">10%</text>
<text x="293.5" y="163.8">2</text>
<text x="295.7" y="165.5">01005</text>
<text x="295.7" y="163">6.3V</text>
<text x="295.7" y="164.2">X5R</text>
<text x="228.8" y="170.4">AUDIO</text>
<text x="228.8" y="177.7">AUDIO</text>
<text x="313.7" y="179.7">1</text>
<text x="321.4" y="179.7">2</text>
<text x="315.6" y="183.4">1/32W</text>
<text x="315.6" y="185.9">01005</text>
<text x="317" y="182.2">1%</text>
<text x="317" y="184.7">MF</text>
<text x="334.6" y="183.7">1</text>
<text x="334.6" y="189.2">2</text>
<text x="336.7" y="188.4">6.3V</text>
<text x="336.7" y="189.6">X5R</text>
<text x="336.7" y="187.3">10%</text>
<text x="336.7" y="190.9">01005</text>
<text x="60.5" y="195.4">2</text>
<text x="69.7" y="195.2">1</text>
<text x="125.6" y="195.2">1</text>
<text x="135.5" y="194.8">2</text>
<text x="223.9" y="197">AUDIO</text>
<text x="246.3" y="193.4">AUDIO</text>
<text x="69.7" y="200.6">2</text>
<text x="71.9" y="198.8">5%</text>
<text x="71.9" y="199.9">6.3V</text>
<text x="71.9" y="201.1">NP0-C0G</text>
<text x="71.9" y="202.3">01005</text>
<text x="117.5" y="201.1">NP0-C0G</text>
<text x="119.5" y="202.3">01005</text>
<text x="120.5" y="199.9">6.3V</text>
<text x="122.4" y="198.8">5%</text>
<text x="125.6" y="200.6">2</text>
<text x="135.6" y="203.7">1</text>
<text x="231.8" y="200.6">1</text>
<text x="245.7" y="200.6">1</text>
<text x="262.6" y="200">1</text>
<text x="264.6" y="204">20%</text>
<text x="274.7" y="200.6">1</text>
<text x="289.8" y="200.6">1</text>
<text x="305" y="201.2">1</text>
<text x="60.4" y="204.2">1</text>
<text x="231.8" y="206.1">2</text>
<text x="233.7" y="205.9">4V</text>
<text x="233.7" y="207">TANT</text>
<text x="233.7" y="208.1">603-HF</text>
<text x="233.7" y="204.6">20%</text>
<text x="245.7" y="209.1">2</text>
<text x="246.9" y="207.3">MF</text>
<text x="246.9" y="204.8">1%</text>
<text x="246.9" y="208.5">01005</text>
<text x="246.9" y="206.1">1/32W</text>
<text x="262.6" y="205.4">2</text>
<text x="264.6" y="207.5">603-HF</text>
<text x="264.6" y="205.3">4V</text>
<text x="264.6" y="206.3">TANT</text>
<text x="274.7" y="206.1">2</text>
<text x="276.9" y="206.5">NP0-C0G</text>
<text x="276.9" y="204.2">5%</text>
<text x="276.9" y="207.8">402</text>
<text x="276.9" y="205.3">25V</text>
<text x="289.8" y="206.1">2</text>
<text x="292" y="206.5">NP0-C0G</text>
<text x="292" y="205.3">25V</text>
<text x="292" y="207.8">402</text>
<text x="292" y="204.2">5%</text>
<text x="305" y="206.7">2</text>
<text x="307.1" y="204.8">5%</text>
<text x="307.1" y="207.1">NP0-C0G</text>
<text x="307.1" y="205.9">25V</text>
<text x="307.1" y="208.4">402</text>
<text x="39.5" y="233.9">AUDIO</text>
<text x="71.8" y="230.8">1</text>
<text x="76.4" y="230.8">2</text>
<text x="267.7" y="233.3">1</text>
<text x="272.3" y="233.3">2</text>
<text x="39.5" y="235.1">MIC2_DP</text>
<text x="72.6" y="235.7">6.3V</text>
<text x="72.6" y="238.1">0201</text>
<text x="73.2" y="234.5">20%</text>
<text x="73.2" y="236.9">X5R</text>
<text x="79.4" y="235.1">AUDIO</text>
<text x="79.4" y="236.3">INT_MIC2_DP</text>
<text x="235.4" y="237.5">MIC1_DP</text>
<text x="235.4" y="236.3">AUDIO</text>
<text x="268.6" y="238.1">6.3V</text>
<text x="269.1" y="236.9">20%</text>
<text x="269.1" y="239.3">X5R</text>
<text x="71.8" y="244.2">1</text>
<text x="76.4" y="244.2">2</text>
<text x="117.2" y="244.4">1</text>
<text x="124.9" y="244.4">2</text>
<text x="268.6" y="240.6">0201</text>
<text x="38.9" y="247.2">AUDIO</text>
<text x="38.9" y="248.4">MIC2_DP</text>
<text x="56.7" y="251.4">1</text>
<text x="63.7" y="251.4">1</text>
<text x="72.6" y="249">6.3V</text>
<text x="72.6" y="251.4">0201</text>
<text x="73.2" y="247.8">20%</text>
<text x="73.2" y="250.2">X5R</text>
<text x="78.1" y="248.4">AUDIO</text>
<text x="78.1" y="249.6">INT_MIC2_DP</text>
<text x="99.3" y="250.2">1</text>
<text x="119.1" y="248.2">1/32W</text>
<text x="119.1" y="250.6">01005</text>
<text x="120.5" y="246.9">0%</text>
<text x="120.5" y="249.4">MF</text>
<text x="126.6" y="248.4">AUDIO</text>
<text x="126.6" y="249.6">INT_MIC2_DP</text>
<text x="234.8" y="249.6">AUDIO</text>
<text x="234.8" y="250.8">MIC1_DP</text>
<text x="251.4" y="250.2">1</text>
<text x="258.4" y="250.2">1</text>
<text x="267.7" y="246.6">1</text>
<text x="268.6" y="251.4">6.3V</text>
<text x="269.1" y="250.2">20%</text>
<text x="272.3" y="246.6">2</text>
<text x="292.5" y="246.8">1</text>
<text x="294.4" y="249.4">01005</text>
<text x="300.2" y="246.8">2</text>
<text x="48.6" y="257.3">NP0-C0G</text>
<text x="51.6" y="256.1">6.3V</text>
<text x="53.5" y="255">5%</text>
<text x="56.7" y="256.9">2</text>
<text x="63.7" y="256.9">2</text>
<text x="65.9" y="256.1">6.3V</text>
<text x="65.9" y="255">5%</text>
<text x="65.9" y="257.3">NP0-C0G</text>
<text x="100.6" y="254.5">0%</text>
<text x="100.6" y="256.9">MF</text>
<text x="100.6" y="255.6">1/32W</text>
<text x="243.3" y="256.1">NP0-C0G</text>
<text x="245.4" y="257.3">01005</text>
<text x="246.3" y="255">6.3V</text>
<text x="248.2" y="253.9">5%</text>
<text x="251.4" y="255.6">2</text>
<text x="258.4" y="255.6">2</text>
<text x="260.6" y="256.1">NP0-C0G</text>
<text x="260.6" y="253.9">5%</text>
<text x="260.6" y="255">6.3V</text>
<text x="260.6" y="257.3">01005</text>
<text x="268.6" y="253.9">0201</text>
<text x="269.1" y="252.7">X5R</text>
<text x="291" y="252.7">1</text>
<text x="292.3" y="256.9">0%</text>
<text x="305.6" y="253.3">1</text>
<text x="307.8" y="257.9">6.3V</text>
<text x="307.8" y="256.9">10%</text>
<text x="50.6" y="258.6">01005</text>
<text x="65.9" y="258.6">01005</text>
<text x="99.3" y="258.7">2</text>
<text x="100.6" y="258.1">01005</text>
<text x="291" y="261.1">2</text>
<text x="292.3" y="260.5">01005</text>
<text x="292.3" y="258.1">1/32W</text>
<text x="292.3" y="259.3">MF</text>
<text x="305.6" y="258.7">2</text>
<text x="307.8" y="260.4">01005</text>
<text x="307.8" y="259.2">X5R</text>
</g>
<g font-size="1.3">
<text x="287.6" y="129.7">PP</text>
<text x="287.6" y="127.8">SM</text>
<text x="287.6" y="135.7">PP</text>
<text x="287.6" y="133.9">SM</text>
<text x="287.6" y="141.8">PP</text>
<text x="287.6" y="139.9">SM</text>
</g>
<g font-size="1">
<text x="19.1" y="7.7">CR-8</text>
<text x="22.7" y="7.7">:</text>
<text x="24.1" y="7.7">@SINGLE_BRD_LIB.MLB(SCH_1):PAGE8</text>
<text x="44.4" y="56.7">15</text>
<text x="46.7" y="56.7">14</text>
<text x="48.9" y="56.7">13 12</text>
<text x="53.2" y="56.7">11</text>
<text x="55.4" y="56.7">10 8</text>
<text x="59" y="56.7">7</text>
<text x="60.5" y="56.7">4</text>
<text x="61.9" y="56.7">3</text>
<text x="63.3" y="56.7">2</text>
<text x="63.3" y="57.6">16</text>
<text x="292.9" y="54.9">8</text>
<text x="292.9" y="57.9">11</text>
<text x="294.4" y="54.9">11</text>
<text x="295.1" y="57.9">14</text>
<text x="297.3" y="57.9">16 17</text>
<text x="344.6" y="61.9">11</text>
<text x="270" y="94.2">9</text>
<text x="270" y="100.3">9</text>
<text x="270" y="96.6">9</text>
<text x="143.8" y="102.6">3</text>
<text x="145.1" y="106.3">3</text>
<text x="164.1" y="106.9">I2S_ST</text>
<text x="164.1" y="103.2">I2S_ST</text>
<text x="364.9" y="103.9">14</text>
<text x="364.9" y="106.3">14</text>
<text x="145.1" y="111.1">3</text>
<text x="145.1" y="108.7">3</text>
<text x="145.1" y="113.6">3</text>
<text x="164.1" y="111.7">I2S_ST</text>
<text x="164.1" y="109.3">I2S_ST</text>
<text x="269.4" y="113.6">8</text>
<text x="270" y="109.9">14</text>
<text x="270.8" y="113.6">18</text>
<text x="272.2" y="109.9">18</text>
<text x="113.6" y="117.2">3</text>
<text x="164.1" y="114.2">I2S_ST</text>
<text x="231.8" y="117.2">AUDIO</text>
<text x="231.8" y="114.8">AUDIO</text>
<text x="269.4" y="115.9">8</text>
<text x="270.8" y="115.9">18</text>
<text x="113.6" y="120.8">3</text>
<text x="137.4" y="124.4">I2C_ST</text>
<text x="138.6" y="125.3">16 13</text>
<text x="142.9" y="125.3">11</text>
<text x="143.7" y="124.4">9</text>
<text x="145.1" y="124.4">3</text>
<text x="145.1" y="125.3">10</text>
<text x="257.3" y="125.7">14</text>
<text x="257.3" y="123.2">14</text>
<text x="32.9" y="131.7">15</text>
<text x="35.1" y="131.7">14</text>
<text x="37.3" y="131.7">13</text>
<text x="39.5" y="131.7">12 11</text>
<text x="43.9" y="131.7">10</text>
<text x="46.1" y="131.7">8</text>
<text x="47.5" y="131.7">7</text>
<text x="48.9" y="131.7">4</text>
<text x="50.4" y="131.7">3</text>
<text x="51.8" y="131.7">2</text>
<text x="137.4" y="128">I2C_ST</text>
<text x="138.6" y="129">16 13</text>
<text x="142.9" y="129">11</text>
<text x="143.7" y="128">9</text>
<text x="145.1" y="129">10</text>
<text x="145.1" y="128">3</text>
<text x="51.8" y="132.5">16</text>
<text x="126.3" y="137.8">17</text>
<text x="128.5" y="137.8">13</text>
<text x="129.3" y="135.3">3</text>
<text x="153.8" y="135.9">I2S_ST</text>
<text x="126.3" y="140.2">17</text>
<text x="126.3" y="142.6">17</text>
<text x="128.5" y="140.2">13</text>
<text x="128.5" y="142.6">13</text>
<text x="162.8" y="140.7">I2S_ST</text>
<text x="162.8" y="143.2">I2S_ST</text>
<text x="162.8" y="138.4">I2S_ST</text>
<text x="256.7" y="143.8">8</text>
<text x="256.7" y="140.2">8</text>
<text x="126.3" y="145">17</text>
<text x="128.5" y="145">13</text>
<text x="162.8" y="145.6">I2S_ST</text>
<text x="256.7" y="147.4">8</text>
<text x="256.7" y="151.1">8</text>
<text x="325" y="154.6">14</text>
<text x="256.1" y="169.2">9</text>
<text x="256.1" y="172.8">8</text>
<text x="257.6" y="172.8">11</text>
<text x="256.1" y="176.5">9</text>
<text x="366.2" y="180">16</text>
<text x="43.8" y="191">18 8</text>
<text x="156.9" y="191">8</text>
<text x="158.3" y="191">18</text>
<text x="72.7" y="192.1">L61_RCVR_CONN_DP</text>
<text x="115.1" y="192.1">L61_RCVR_CONN_DP</text>
<text x="37.3" y="231.5">8</text>
<text x="117.6" y="231.5">16</text>
<text x="119.8" y="231.5">18</text>
<text x="233.3" y="233.9">8</text>
<text x="326.2" y="233.9">14</text>
<text x="328.4" y="233.9">18</text>
<text x="315.2" y="236.3">INT_MIC1_DP</text>
<text x="315.2" y="235.1">ADIFFLP</text>
<text x="321.3" y="235.1">AUDIO</text>
<text x="37.4" y="244.8">8</text>
<text x="146.6" y="244.8">16</text>
<text x="148.8" y="244.8">18</text>
<text x="233.3" y="247.2">8</text>
<text x="275.3" y="248.4">ADIFFLP</text>
<text x="281.9" y="248.4">AUDIO</text>
<text x="315.2" y="249.6">INT_MIC1_DP</text>
<text x="315.2" y="248.4">ADIFFLP</text>
<text x="321.3" y="248.4">AUDIO</text>
<text x="326.2" y="247.2">14</text>
<text x="328.4" y="247.2">18</text>
</g>
</svg>
